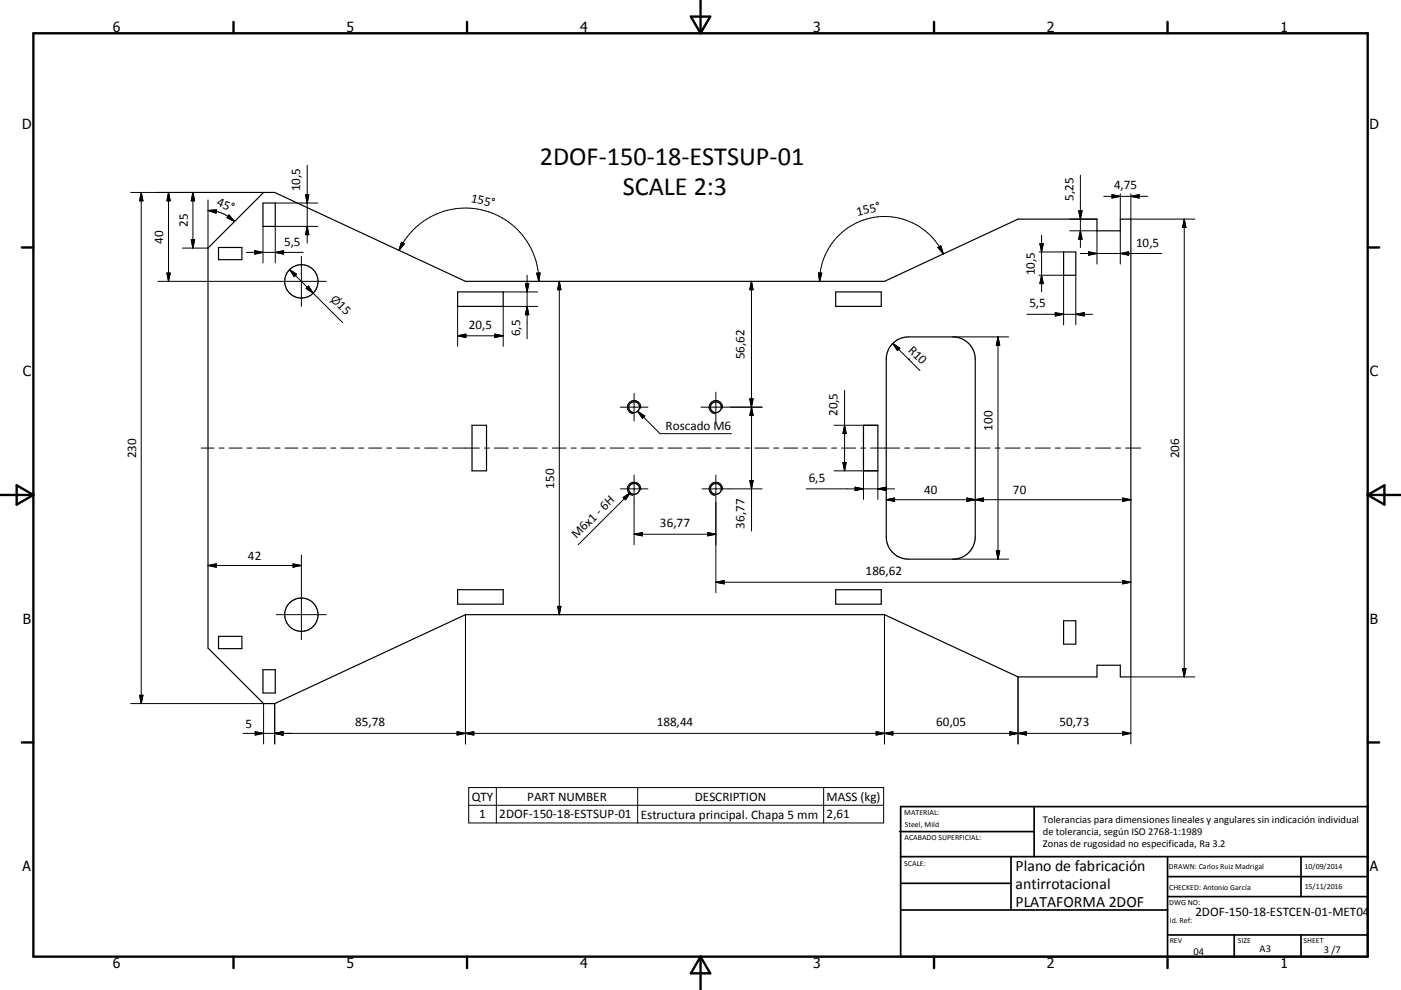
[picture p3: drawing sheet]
<svg xmlns="http://www.w3.org/2000/svg" width="420mm" height="297mm" viewBox="0 0 420 297" stroke-linecap="round" stroke-linejoin="round" font-family="sans-serif">
<g fill="none" stroke="#000" stroke-width=".36">
<path d="M79 57.7h3.4l57.2 26.7h125.6l40-18.7h23.7v3.5h7v-3.5h3.1v137.4h-3.1v-3.5h-7v3.5h-23.7l-40-18.7h-125.6l-57.2 26.7h-3.4l-16.6-16.7v-120zM65.5 74.2h7v3.7h-7zM78.8 60.9h3.7v7h-3.7zM318.9 75.6h3.6v7h-3.6zM137.2 87.6h13.7v4.3h-13.7zM250.5 87.6h13.7v4.3h-13.7zM267.4 103.3a6.8 6.8 0 0 1 5-2.2h13.3a6.7 6.7 0 0 1 6.7 6.7v53.3a6.7 6.7 0 0 1-6.7 6.7h-13.3a6.7 6.7 0 0 1-6.7-6.7v-53.3a6.8 6.8 0 0 1 1.7-4.5zM141.5 127.6h4.4v13.7h-4.4zM258.9 127.6h4.3v13.7h-4.3zM137.2 176.9h13.7v4.4h-13.7zM250.5 176.9h13.7v4.4h-13.7zM65.5 190.9h7v3.7h-7z"/>
<path d="M318.9 186.2h3.6v7.1h-3.6zM78.8 200.9h3.7v7h-3.7z"/>
<circle cx="90.4" cy="84.4" r="5"/>
<circle cx="190.1" cy="122.2" r="1.64"/>
<circle cx="214.6" cy="122.2" r="1.63"/>
<circle cx="190.1" cy="146.7" r="1.63"/>
<circle cx="214.6" cy="146.7" r="1.63"/>
<circle cx="90.4" cy="184.4" r="5"/>
</g>
<g fill="none" stroke="#000" stroke-width=".3">
<path d="M39.2 57.7h39.8M42.3 57.7v153.4M42.3 57.7l.6 2.6h-1zM50.5 57.7l.5 2.6h-1zM50.5 57.7v26.7M57.8 57.7l.5 2.6h-1zM57.8 57.7v16.7M62.4 60v14.4h-7.7M91.6 58.4h1l-.5 2.5zM92.1 49.6v23.3M323.9 52.6v21.6M330.9 58.9h13.1"/>
<path d="M333.4 58.4l2.5 .5-2.5 .5zM335.9 58.1v7.6M339 58.1v7.6h19.2M339 58.9l2.5-.5v1zM57.3 71.9h1l-.5 2.5zM62.4 63.2a11.5 11.5 0 0 1 7.9 3.3M62.4 63.2l2.5-.3-.1 1zM68.7 64.5l1.6 2-2.2-1.2zM73.8 75.7h17.1M76.4 75.2l2.4 .5-2.4 .5zM78.8 67.9v11M82.5 60.9h12.8"/>
<path d="M82.5 75.7l2.5-.5v1zM90.4 76.9v15M92.1 67.9l.5 2.5h-1zM95.3 67.9h-12.8v11M119.6 75.1a22 22 0 0 1 24.7-12.2 22 22 0 0 1 17.3 21.5M120.4 72.7l.8 .5-1.6 1.9zM281.2 74.2l.9-.4 .7 2.4zM282.8 76.2a19.5 19.5 0 0 0-21.8-10.8 19.5 19.5 0 0 0-15.3 19M311.5 75.6h7.4M311.8 73.1h1l-.5 2.5zM312.3 70.6v17M320.7 65.7h8.2"/>
<path d="M320.7 69.2h8.2v10M323.4 63.3h1l-.5 2.4zM323.9 76.1h24.4M323.9 69.2l.5 2.6h-1zM326.4 75.5l2.5 .6-2.5 .5zM335.9 76.1l2.5-.6v1.1zM335.9 69.2v10M355 65.7v137.4M355 65.7l.6 2.6h-1.1zM47.3 84.4h50.5M50 81.9h1l-.5 2.5zM86.8 80.9l7.1 7.1"/>
<path d="M86.8 80.9l2.1 1.4-.7 .7zM91.8 86.5l.7-.7 1.4 2.2zM93.9 88l8.8 8.8M137.2 91.9v12M150.9 87.6h10.3M157.5 85.1h1l-.5 2.5zM158 82.6v19M158 91.9l.5 2.5h-1zM160.9 81.9h1l-.3 2.5zM161.2 91.9h-10.3v12M167.7 84.4v100M167.7 84.4l.5 2.5h-1z"/>
<path d="M225.3 84.4l.5 2.5h-1zM225.3 84.4v74.9M245.4 81.9h1l-.7 2.5zM307.9 94.3h19.6M311.5 82.6h7.4v14.9M312.3 82.6l.5 2.5h-1zM316.4 93.8l2.5 .5-2.5 .5zM322.5 94.3l2.6-.5v1zM322.5 82.6v14.9M137.2 100.7h13.7M137.2 100.7l2.5-.5v1.1zM148.3 100.2l2.6 .5-2.6 .6z"/>
<path d="M190.1 118v8.3M214.6 117.7v9M224.8 119.7h1l-.5 2.5zM253.2 117.1v24.2M267.7 103l4.7 4.8M267.7 103l2.1 1.5-.7 .7zM272.4 107.8h.1M272.4 107.8l3.4 3.4M285.7 101.1h16.7M299.2 101.1v66.7M299.2 101.1l.5 2.5h-1zM60.3 134.4h3.9"/>
<path d="M65.7 134.4h1.5M68.7 134.4h3.9M74.1 134.4h1.5M77.1 134.4h3.8M82.4 134.4h1.6M85.4 134.4h3.9M90.8 134.4h1.5M93.8 134.4h3.9M99.2 134.4h1.5M102.2 134.4h3.9M107.6 134.4h1.5M110.5 134.4h3.9"/>
<path d="M115.9 134.4h1.5M118.9 134.4h3.9M124.3 134.4h1.5M127.3 134.4h3.9M132.7 134.4h1.5M135.7 134.4h8M145.2 134.4h1.5M148.2 134.4h4.2M153.9 134.4h1.5M156.9 134.4h4.2M162.6 134.4h1.5M165.6 134.4h4.1"/>
<path d="M171.3 134.4h1.5M174.3 134.4h4.1M179.9 134.4h1.5M182.9 134.4h4.2M186 122.2h8.3M188.6 134.4h1.5M191.2 123.4l6.7 6.7h21.4M191.2 123.4l2.1 1.4-.7 .7zM191.6 134.4h4.2M192.1 122.5a2 2 0 0 0-1.7-2.3 2 2 0 0 0-2.3 1.6 2 2 0 0 0 1.7 2.3M197.3 134.4h1.5M200.3 134.4h4.2"/>
<path d="M206 134.4h1.5M209 134.4h4.1M210.1 122.2h18.4M214.6 134.4h1.5M216.6 122.5a2 2 0 0 0-1.6-2.3 2 2 0 0 0-2.3 1.6 2 2 0 0 0 1.6 2.3M217.6 134.4h4.2M223.3 134.4h1.5M225.3 122.2l.5 2.5h-1zM226.3 134.4h4.2M232 134.4h1.5M235 134.4h4.2M240.7 134.4h1.5"/>
<path d="M243.7 134.4h4.1M249.3 134.4h1.5M250 127.6h13.2M252.3 134.4h4.2M252.7 138.7h1l-.5 2.6zM253.2 127.6l.5 2.5h-1zM258 134.4h1.5M261 134.4h8.7M271.2 134.4h1.5M274.2 134.4h4.6M280.3 134.4h1.5M283.3 134.4h4.5"/>
<path d="M289.3 134.4h1.5M292.3 134.4h4.5M298.3 134.4h1.5M301.3 134.4h4.6M307.4 134.4h1.5M310.4 134.4h4.5M316.4 134.4h1.5M319.4 134.4h4.5M325.4 134.4h1.5M328.4 134.4h4.6M334.5 134.4h1.5M337.5 134.4h4.5"/>
<path d="M186 146.7h8.3M186.8 149.3l2.1-1.5-1.4 2.1zM188.9 147.8l-15.6 15.6M190.1 142.5v21M192.1 147a2 2 0 0 0-1.7-2.3 2 2 0 0 0-2.3 1.6 2 2 0 0 0 1.7 2.3M210.5 146.7h18M212.1 159.8l2.5 .5-2.5 .5zM214.6 142.5v35.4M216.6 147a2 2 0 0 0-1.6-2.3 2 2 0 0 0-2.3 1.6 2 2 0 0 0 1.6 2.3M224.8 144.2h1l-.5 2.5zM241.7 146.7h26.5M250 141.3h13.2v8.5"/>
<path d="M256.4 146.2l2.5 .5-2.5 .5zM258.9 141.3v8.5M263.2 146.7l2.5-.5v1zM265.7 149.9h73.3M265.7 149.9l2.5-.5v1zM289.9 149.4l5 1v-1l-5 1zM336.6 149.4l2.4 .5-2.4 .5zM62.4 169.7h28M62.4 169.7l2.4-.5v1zM87.9 169.2l2.5 .5-2.5 .5zM90.4 166.5v25.4M190.1 160.3h24.5"/>
<path d="M190.1 160.3l2.5-.5v1zM214.6 174.7h124.4M214.6 174.7l2.5-.5v1zM285.7 167.8h16.7M298.7 165.3h1l-.5 2.5zM336.6 174.2l2.4 .5-2.4 .5zM82.9 184.4h14.9M139.6 184.4v38.8M167.2 181.9h1l-.5 2.5zM265.2 184.4v38.8M39.2 211.1h39.8v12.1M41.9 208.6h1l-.6 2.5z"/>
<path d="M76.5 219.5l2.5 .5-2.5 .5zM82.4 211.1v12.1M137 219.5l5 1v-1l-5 1zM262.7 219.5v1l5-1v1zM302.7 219.5v1l5-1v1zM305.2 203.1v20.1M336.6 219.5l2.4 .5-2.4 .5zM354.5 200.6h1.1l-.6 2.5zM358.2 203.1h-19.2v20.1M72.8 220h266.2M82.4 220l2.4-.5v1zM140.5 236.3h124.4v10.6h-124.4z"/>
<path d="M148.8 236.3v10.6M191.2 236.3v10.6M246.9 236.3v10.6M140.5 241.6h124.4"/>
</g>
<g fill="none" stroke="#000" stroke-width=".71">
<path d="M10 10h400v277h-400zM70 6.6v3.4M140 6.6v3.4M207.1 5h5.8l-2.9 5zM210 0v10M280 6.6v3.4M350 6.6v3.4M6.6 74.2h3.4M410 74.2h3.5M0 148.5h10M5 145.6l5 2.9-5 2.9zM410 148.5h10.1"/>
<path d="M410 148.5l5.1-2.9v5.8zM6.6 222.7h3.4M410 222.7h3.5M70 287v3.4M140 287v3.4M210 287v10M210 287l2.9 5h-5.8zM280 287v3.4M350 287v3.4"/>
</g>
<g fill="none" stroke="#000" stroke-width=".51">
<path d="M269.7 249.5h40.3M270 242h140v45h-140zM270 257h140M303.1 257v16M310 242v15M350 257v30M390.1 257v12M270 265h33.1M270 273h80M350 269h60M350 263h60M350 280.5h60"/>
<path d="M370 280.5v6.5M390.1 280.5v6.5"/>
</g>
<g fill="#000" stroke="#000" stroke-width=".3">
<path d="M91.6 58.4h1l-.5 2.5zM333.4 58.4l2.5 .5-2.5 .5zM339 58.9l2.5-.5v1zM42.3 57.7l.6 2.6h-1zM50.5 57.7l.5 2.6h-1zM57.3 71.9h1l-.5 2.5zM57.8 57.7l.5 2.6h-1zM62.4 63.2l2.5-.3-.1 1zM68.7 64.5l1.6 2-2.2-1.2zM76.4 75.2l2.4 .5-2.4 .5zM82.5 75.7l2.5-.5v1zM92.1 67.9l.5 2.5h-1z"/>
<path d="M120.4 72.7l.8 .5-1.6 1.9zM281.2 74.2l.9-.4 .7 2.4zM311.8 73.1h1l-.5 2.5zM323.4 63.3h1l-.5 2.4zM323.9 69.2l.5 2.6h-1zM326.4 75.5l2.5 .6-2.5 .5zM335.9 76.1l2.5-.6v1.1zM355 65.7l.6 2.6h-1.1zM50 81.9h1l-.5 2.5zM86.8 80.9l2.1 1.4-.7 .7zM92.5 85.8l1.4 2.2-2.1-1.5zM157.5 85.1h1l-.5 2.5z"/>
<path d="M158 91.9l.5 2.5h-1zM160.9 81.9h1l-.3 2.5zM167.7 84.4l.5 2.5h-1zM225.3 84.4l.5 2.5h-1zM245.4 81.9h1l-.7 2.5zM312.3 82.6l.5 2.5h-1zM316.4 93.8l2.5 .5-2.5 .5zM322.5 94.3l2.6-.5v1zM137.2 100.7l2.5-.5v1.1zM148.3 100.2l2.6 .5-2.6 .6zM224.8 119.7h1l-.5 2.5zM267.7 103l2.1 1.5-.7 .7z"/>
<path d="M299.2 101.1l.5 2.5h-1zM191.2 123.4l2.1 1.4-.7 .7zM225.3 122.2l.5 2.5h-1zM252.7 138.7h1l-.5 2.6zM253.2 127.6l.5 2.5h-1zM186.8 149.3l2.1-1.5-1.4 2.1zM190.1 160.3l2.5-.5v1zM224.8 144.2h1l-.5 2.5zM256.4 146.2l2.5 .5-2.5 .5zM263.2 146.7l2.5-.5v1zM265.7 149.9l2.5-.5v1zM289.9 149.4l2.5 .5-2.5 .5z"/>
<path d="M292.4 149.9l2.5-.5v1zM336.6 149.4l2.4 .5-2.4 .5zM62.4 169.7l2.4-.5v1zM87.9 169.2l2.5 .5-2.5 .5zM212.1 159.8l2.5 .5-2.5 .5zM214.6 174.7l2.5-.5v1zM298.7 165.3h1l-.5 2.5zM336.6 174.2l2.4 .5-2.4 .5zM167.2 181.9h1l-.5 2.5zM41.9 208.6h1l-.6 2.5zM82.4 220l2.4-.5v1zM139.6 220l2.4-.5v1z"/>
<path d="M265.2 220l2.5-.5v1zM305.2 220l2.5-.5v1zM354.5 200.6h1.1l-.6 2.5zM76.5 219.5l2.5 .5-2.5 .5zM137 219.5l2.6 .5-2.6 .5zM262.7 219.5l2.5 .5-2.5 .5zM302.7 219.5l2.5 .5-2.5 .5zM336.6 219.5l2.4 .5-2.4 .5z"/>
</g>
<g font-size="7.9">
<text x="161.8" y="49.6">2DOF-150-18-ESTSUP-01</text>
<text x="186.7" y="58.6">SCALE 2:3</text>
</g>
<g font-size="4.7">
<text x="304.5" y="261.2">Plano de fabricación</text>
<text x="304.5" y="266.6">antirrotacional</text>
<text x="304.5" y="272">PLATAFORMA 2DOF</text>
</g>
<g font-size="4.2">
<text x="33.9" y="9.6">6</text>
<text x="103.9" y="9.6">5</text>
<text x="173.9" y="9.6">4</text>
<text x="243.8" y="9.6">3</text>
<text x="313.9" y="9.6">2</text>
<text x="383.9" y="9.6">1</text>
<text x="6.7" y="38.7">D</text>
<text x="410.5" y="38.7">D</text>
<text x="6.9" y="112.9">C</text>
<text x="410.7" y="112.9">C</text>
<text x="6.9" y="187.1">B</text>
<text x="410.7" y="187.1">B</text>
<text x="6.8" y="261.4">A</text>
<text x="410.7" y="261.4">A</text>
<text x="33.9" y="290.4">6</text>
<text x="103.9" y="290.4">5</text>
<text x="173.9" y="290.4">4</text>
<text x="243.8" y="290.4">3</text>
<text x="313.9" y="290.4">2</text>
<text x="383.9" y="290.4">1</text>
</g>
<g font-size="3.9">
<text x="90" y="57.3" transform="rotate(-90 90 57.3)">10,5</text>
<text x="334" y="56.8">4,75</text>
<text x="64.8" y="61.6" transform="rotate(22 64.8 61.6)">45°</text>
<text x="141.1" y="60.6" transform="rotate(13 141.1 60.6)">155°</text>
<text x="257" y="64.7" transform="rotate(-12 257 64.7)">155°</text>
<text x="321.8" y="60.3" transform="rotate(-90 321.8 60.3)">5,25</text>
<text x="56.3" y="68.1" transform="rotate(-90 56.3 68.1)">25</text>
<text x="48.9" y="73.1" transform="rotate(-90 48.9 73.1)">40</text>
<text x="85.2" y="73.7">5,5</text>
<text x="340.6" y="74">10,5</text>
<text x="310.2" y="82.5" transform="rotate(-90 310.2 82.5)">10,5</text>
<text x="100.9" y="91.9" transform="rotate(45 100.9 91.9)">15</text>
<text x="308.6" y="92.2">5,5</text>
<text x="140.5" y="98.7">20,5</text>
<text x="156" y="100.8" transform="rotate(-90 156 100.8)">6,5</text>
<text x="223.2" y="107.8" transform="rotate(-90 223.2 107.8)">56,62</text>
<text x="272" y="105.2" transform="rotate(45 272 105.2)">R10</text>
<text x="251.1" y="124.8" transform="rotate(-90 251.1 124.8)">20,5</text>
<text x="199.6" y="129">Roscado M6</text>
<text x="297.6" y="129.2" transform="rotate(-90 297.6 129.2)">100</text>
<text x="40.8" y="137.4" transform="rotate(-90 40.8 137.4)">230</text>
<text x="353.5" y="137.4" transform="rotate(-90 353.5 137.4)">206</text>
<text x="166.1" y="146.6" transform="rotate(-90 166.1 146.6)">150</text>
<text x="242.5" y="144.6">6,5</text>
<text x="277" y="148.3">40</text>
<text x="303.7" y="148.3">70</text>
<text x="172.8" y="161.8" transform="rotate(-45 172.8 161.8)">M6x1 - 6H</text>
<text x="197.9" y="158.2">36,77</text>
<text x="223.2" y="158.6" transform="rotate(-90 223.2 158.6)">36,77</text>
<text x="74.3" y="168.1">42</text>
<text x="259.5" y="172.6">186,62</text>
<text x="73.6" y="218.4">5</text>
<text x="106.5" y="217.9">85,78</text>
<text x="196.9" y="217.9">188,44</text>
<text x="280.7" y="217.9">60,05</text>
<text x="317.7" y="217.9">50,73</text>
<text x="141.5" y="240.2">QTY</text>
<text x="143.7" y="245.5">1</text>
<text x="149.7" y="245.5">2DOF-150-18-ESTSUP-01</text>
<text x="158.1" y="240.2">PART NUMBER</text>
<text x="192.1" y="245.6">Estructura principal. Chapa 5 mm</text>
<text x="208.4" y="240.2">DESCRIPTION</text>
<text x="247.8" y="240.3">MASS (kg)</text>
<text x="247.8" y="245.5">2,61</text>
<text x="358.4" y="274.9">2DOF-150-18-ESTCEN-01-MET04</text>
</g>
<text font-size="3.3" x="98.9" y="89.9" transform="rotate(45 98.9 89.9)">⌀</text>
<g font-size="3.1">
<text x="312.7" y="246.8">Tolerancias para dimensiones lineales y angulares sin indicación individual</text>
<text x="312.7" y="250.4">de tolerancia, según ISO 2768-1:1989</text>
<text x="312.7" y="254">Zonas de rugosidad no especificada, Ra 3.2</text>
<text x="357.8" y="286.5">04</text>
<text x="377.6" y="285.6">A3</text>
<text x="396.9" y="285.9">3 /7</text>
</g>
<g font-size="2.4">
<text x="271.1" y="244.4">MATERIAL:</text>
<text x="271.2" y="252">ACABADO SUPERFICIAL:</text>
<text x="271.3" y="248">Steel, Mild</text>
<text x="271.1" y="259.7">SCALE:</text>
<text x="350.4" y="260.8">DRAWN: Carlos Ruiz Madrigal</text>
<text x="391.1" y="260.6">10/09/2014</text>
<text x="350.5" y="267">CHECKED: Antonio García</text>
<text x="391.2" y="266.7">15/11/2016</text>
<text x="350.5" y="271.4">DWG NO:</text>
<text x="350.7" y="276.9">Id. Ref:</text>
<text x="350.7" y="282.8">REV</text>
<text x="371.1" y="282.9">SIZE</text>
<text x="390.8" y="283">SHEET</text>
</g>
</svg>
